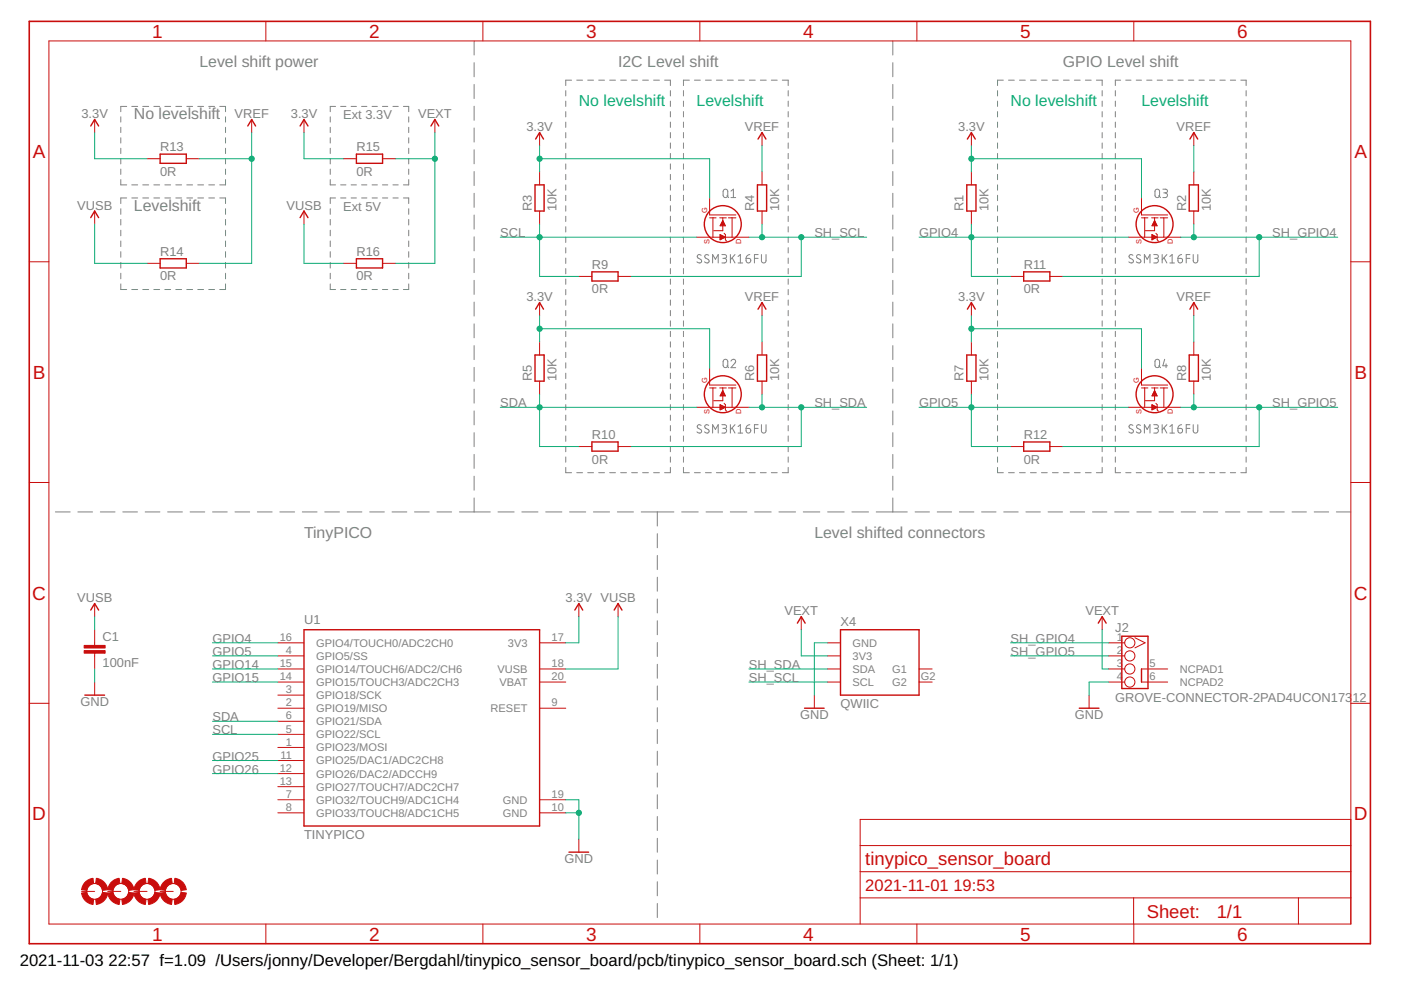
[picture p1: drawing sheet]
<svg xmlns="http://www.w3.org/2000/svg" width="297mm" height="210mm" viewBox="0 0 297 210" stroke-linecap="round" stroke-linejoin="round" font-family="sans-serif">
<g fill="none" stroke="#808080" stroke-width=".21">
<path d="M100.5 8.7v3M100.5 13.3v3M100.5 17.9v3M120 19.2v1.1M121.2 17h-1.2v1.1M122.3 17h1.2M124.6 17h1.2M126.9 17h1.3M129.3 17h1.2M131.6 17h1.2M133.9 17h1.2M136.2 17h1.3"/>
<path d="M138.6 17h1.2M140.9 17h1.2v1.1M142.1 19.2v1.1M144.9 19.2v1.1M146.2 17h-1.3v1.1M147.2 17h1.3M149.6 17h1.2M151.9 17h1.2M154.2 17h1.3M156.5 17h1.3M158.9 17h1.2M161.2 17h1.3"/>
<path d="M163.5 17h1.3M165.9 17h1.2v1.1M167.1 19.2v1.1M189.3 8.7v3M189.3 13.3v3M189.3 17.9v3M211.5 19.2v1.1M212.7 17h-1.2v1.1M213.8 17h1.3M216.2 17h1.2M218.5 17h1.2M220.8 17h1.2"/>
<path d="M223.1 17h1.3M225.5 17h1.2M227.8 17h1.2M230.1 17h1.3M232.5 17h1.2v1.1M233.7 19.2v1.1M236.5 19.2v1.1M237.6 17h-1.1v1.1M238.7 17h1.1M240.9 17h1.1M243.1 17h1.1M245.3 17h1.2"/>
<path d="M247.5 17h1.2M249.8 17h1.1M252 17h1.1M254.2 17h1.1M256.4 17h1.2M258.6 17h1.2M260.9 17h1.1M263.1 17h1.1v1.1M264.2 19.2v1.1M25.6 24.8v1.1M25.6 27v1.1M25.6 29.2v1.1"/>
<path d="M25.6 31.4v1.2M25.6 33.6v1.2M25.6 35.9v1.1M25.6 38.1v1.1h1.3M26.9 22.6h-1.3v1.1M27.9 39.2h1.3M27.9 22.6h1.3M30.3 39.2h1.2M30.3 22.6h1.2M32.6 39.2h1.2M32.6 22.6h1.2M34.9 39.2h1.3"/>
<path d="M34.9 22.6h1.3M37.3 39.2h1.2M37.3 22.6h1.2M39.6 39.2h1.2M39.6 22.6h1.2M41.9 39.2h1.3M41.9 22.6h1.3M44.3 39.2h1.2M44.3 22.6h1.2M46.6 22.6h1.2v1.1M47.8 24.8v1.1M47.8 27v1.1"/>
<path d="M47.8 29.2v1.1M47.8 31.4v1.2M47.8 33.6v1.2M47.8 35.9v1.1M47.8 38.1v1.1h-1.2M70 38.1v1.1h1.1M70 24.8v1.1M70 27v1.1M70 29.2v1.1M70 31.4v1.2M70 33.6v1.2M70 35.9v1.1"/>
<path d="M71.1 22.6h-1.1v1.1M72.2 39.2h1.1M72.2 22.6h1.1M74.4 39.2h1.2M74.4 22.6h1.2M76.7 39.2h1.1M76.7 22.6h1.1M78.9 39.2h1.1M78.9 22.6h1.1M81.1 39.2h1.1M81.1 22.6h1.1M83.3 39.2h1.1"/>
<path d="M83.3 22.6h1.1M85.5 22.6h1.2v1.1M86.7 38.1v1.1h-1.2M86.7 24.8v1.1M86.7 27v1.1M86.7 29.2v1.1M86.7 31.4v1.2M86.7 33.6v1.2M86.7 35.9v1.1M100.5 22.5v3M100.5 27.1v3M100.5 31.7v3"/>
<path d="M100.5 36.4v2.9M120 21.4v1.2M120 23.7v1.1M120 25.9v1.1M120 28.1v1.1M120 30.3v1.2M120 32.5v1.2M120 34.8v1.1M120 37v1.1M120 39.2v1.1M142.1 21.4v1.2M142.1 23.7v1.1"/>
<path d="M142.1 25.9v1.1M142.1 28.1v1.1M142.1 30.3v1.2M142.1 32.5v1.2M142.1 34.8v1.1M142.1 37v1.1M142.1 39.2v1.1M144.9 21.4v1.2M144.9 23.7v1.1M144.9 25.9v1.1M144.9 28.1v1.1M144.9 30.3v1.2"/>
<path d="M144.9 32.5v1.2M144.9 34.8v1.1M144.9 37v1.1M144.9 39.2v1.1M167.1 21.4v1.2M167.1 23.7v1.1M167.1 25.9v1.1M167.1 28.1v1.1M167.1 30.3v1.2M167.1 32.5v1.2M167.1 34.8v1.1M167.1 37v1.1"/>
<path d="M167.1 39.2v1.1M189.3 22.5v3M189.3 27.1v3M189.3 31.7v3M189.3 36.4v2.9M211.5 21.4v1.2M211.5 23.7v1.1M211.5 25.9v1.1M211.5 28.1v1.1M211.5 30.3v1.2M211.5 32.5v1.2M211.5 34.8v1.1"/>
<path d="M211.5 37v1.1M211.5 39.2v1.1M233.7 21.4v1.2M233.7 23.7v1.1M233.7 25.9v1.1M233.7 28.1v1.1M233.7 30.3v1.2M233.7 32.5v1.2M233.7 34.8v1.1M233.7 37v1.1M233.7 39.2v1.1M236.5 21.4v1.2"/>
<path d="M236.5 23.7v1.1M236.5 25.9v1.1M236.5 28.1v1.1M236.5 30.3v1.2M236.5 32.5v1.2M236.5 34.8v1.1M236.5 37v1.1M236.5 39.2v1.1M264.2 21.4v1.2M264.2 23.7v1.1M264.2 25.9v1.1M264.2 28.1v1.1"/>
<path d="M264.2 30.3v1.2M264.2 32.5v1.2M264.2 34.8v1.1M264.2 37v1.1M264.2 39.2v1.1M25.6 44.3v1.1M25.6 46.5v1.2M25.6 48.8v1.2M25.6 51.1v1.2M25.6 53.4v1.1M25.6 55.6v1.2M25.6 57.9v1.2"/>
<path d="M26.9 42h-1.3v1.2M27.9 42h1.3M30.3 42h1.2M32.6 42h1.2M34.9 42h1.3M37.3 42h1.2M39.6 42h1.2M41.9 42h1.3M44.3 42h1.2M46.6 42h1.2v1.2M47.8 44.3v1.1M47.8 46.5v1.2"/>
<path d="M47.8 48.8v1.2M47.8 51.1v1.2M47.8 53.4v1.1M47.8 55.6v1.2M47.8 57.9v1.2M70 44.3v1.1M70 46.5v1.2M70 48.8v1.2M70 51.1v1.2M70 53.4v1.1M70 55.6v1.2M70 57.9v1.2"/>
<path d="M71.1 42h-1.1v1.2M72.2 42h1.1M74.4 42h1.2M76.7 42h1.1M78.9 42h1.1M81.1 42h1.1M83.3 42h1.1M85.5 42h1.2v1.2M86.7 44.3v1.1M86.7 46.5v1.2M86.7 48.8v1.2M86.7 51.1v1.2"/>
<path d="M86.7 53.4v1.1M86.7 55.6v1.2M86.7 57.9v1.2M100.5 41v3M100.5 45.6v3M100.5 50.2v3M100.5 54.8v3M100.5 59.4v3M120 41.4v1.1M120 43.6v1.2M120 45.8v1.2M120 48.1v1.1"/>
<path d="M120 50.3v1.1M120 52.5v1.1M120 54.7v1.2M120 56.9v1.2M120 59.2v1.1M142.1 41.4v1.1M142.1 43.6v1.2M142.1 45.8v1.2M142.1 48.1v1.1M142.1 50.3v1.1M142.1 52.5v1.1M142.1 54.7v1.2"/>
<path d="M142.1 56.9v1.2M142.1 59.2v1.1M144.9 41.4v1.1M144.9 43.6v1.2M144.9 45.8v1.2M144.9 48.1v1.1M144.9 50.3v1.1M144.9 52.5v1.1M144.9 54.7v1.2M144.9 56.9v1.2M144.9 59.2v1.1M148.7 54.1a.45 .45 0 0 0-.7-.1 .45 .45 0 0 0-.1 .6l.7 .4a.46 .46 0 0 1 0 .7 .46 .46 0 0 1-.7-.1l-.1-.1"/>
<path d="M150.3 54.1a.46 .46 0 0 0-.7-.1 .46 .46 0 0 0-.1 .6l.7 .4a.42 .42 0 0 1 .1 .6 .42 .42 0 0 1-.6 .1l-.3-.2M151.1 55.8v-1.8l.6 1 .6-1v1.8M153.1 54h.5a.4 .4 0 0 1 .5 .4 .4 .4 0 0 1-.5 .4h-.3M153.4 40.3l.3-.2 .5 .2 .1 1.1a.5 .5 0 0 1-.5 .5 .5 .5 0 0 1-.5-.5zM153.6 54.8a.49 .49 0 0 1 .5 .5 .49 .49 0 0 1-.5 .5h-.5M154.1 41.5l.4 .4M154.9 54v1.8M155 40.5l.5-.4v1.8M155 41.9h1M155.2 54.7l.6 1.1M155.8 54l-.9 1.1M156.5 55.8h1"/>
<path d="M156.5 54.4l.5-.4v1.8M158.2 54.8h.6a.49 .49 0 0 1 .4 .5 .49 .49 0 0 1-.6 .5 .49 .49 0 0 1-.4-.5zM159 54l-.7 .3-.1 .5M160 54.8h.7M160.7 54h-.7v1.8M161.4 54v1.3a.49 .49 0 0 0 .5 .5 .49 .49 0 0 0 .5-.5v-1.3M167.1 41.4v1.1M167.1 43.6v1.2M167.1 45.8v1.2M167.1 48.1v1.1M167.1 50.3v1.1M167.1 52.5v1.1"/>
<path d="M167.1 54.7v1.2M167.1 56.9v1.2M167.1 59.2v1.1M189.3 41v3M189.3 45.6v3M189.3 50.2v3M189.3 54.8v3M189.3 59.4v3M211.5 41.4v1.1M211.5 43.6v1.2M211.5 45.8v1.2M211.5 48.1v1.1"/>
<path d="M211.5 50.3v1.1M211.5 52.5v1.1M211.5 54.7v1.2M211.5 56.9v1.2M211.5 59.2v1.1M233.7 41.4v1.1M233.7 43.6v1.2M233.7 45.8v1.2M233.7 48.1v1.1M233.7 50.3v1.1M233.7 52.5v1.1M233.7 54.7v1.2"/>
<path d="M233.7 56.9v1.2M233.7 59.2v1.1M236.5 41.4v1.1M236.5 43.6v1.2M236.5 45.8v1.2M236.5 48.1v1.1M236.5 50.3v1.1M236.5 52.5v1.1M236.5 54.7v1.2M236.5 56.9v1.2M236.5 59.2v1.1M240.2 54.1l-.6-.1-.2 .4 .1 .2 .6 .4a.45 .45 0 0 1 .1 .7 .45 .45 0 0 1-.7-.1l-.2-.1"/>
<path d="M241.8 54.1a.45 .45 0 0 0-.7-.1 .45 .45 0 0 0 .1 .7l.5 .3a.45 .45 0 0 1 .1 .7 .45 .45 0 0 1-.7-.1l-.2-.1M242.6 55.8v-1.8l.6 1 .6-1v1.8M244.6 54h.6a.4 .4 0 0 1 .4 .4 .4 .4 0 0 1-.4 .4h-.4M245 40.3l.3-.2 .4 .2 .2 1.1a.49 .49 0 0 1-.5 .5 .49 .49 0 0 1-.5-.5zM245.1 54.8a.49 .49 0 0 1 .5 .5 .49 .49 0 0 1-.5 .5h-.5M245.7 41.5l.4 .4M246.4 54v1.8M246.5 40.1h.6a.39 .39 0 0 1 .4 .4 .39 .39 0 0 1-.4 .4h-.4M246.8 54.7l.6 1.1M247 40.9a.5 .5 0 0 1 .5 .5 .5 .5 0 0 1-.5 .5h-.5M247.4 54l-1 1.1M248 55.8h1"/>
<path d="M248 54.4l.5-.4v1.8M249.7 54.8h.6a.49 .49 0 0 1 .4 .5 .49 .49 0 0 1-.5 .5 .49 .49 0 0 1-.5-.5zM250.5 54l-.6 .3-.2 .5M251.5 54.8h.8M252.3 54h-.8v1.8M253 54v1.3a.49 .49 0 0 0 .5 .5 .49 .49 0 0 0 .5-.5v-1.3M264.2 41.4v1.1M264.2 43.6v1.2M264.2 45.8v1.2M264.2 48.1v1.1M264.2 50.3v1.1M264.2 52.5v1.1"/>
<path d="M264.2 54.7v1.2M264.2 56.9v1.2M264.2 59.2v1.1M25.6 60.2v1.2h1.3M27.9 61.4h1.3M30.3 61.4h1.2M32.6 61.4h1.2M34.9 61.4h1.3M37.3 61.4h1.2M39.6 61.4h1.2M41.9 61.4h1.3M44.3 61.4h1.2"/>
<path d="M47.8 60.2v1.2h-1.2M70 60.2v1.2h1.1M72.2 61.4h1.1M74.4 61.4h1.2M76.7 61.4h1.1M78.9 61.4h1.1M81.1 61.4h1.1M83.3 61.4h1.1M86.7 60.2v1.2h-1.2M100.5 64.1v2.9M100.5 68.7v2.9M100.5 73.3v2.9"/>
<path d="M100.5 77.9v3M120 61.4v1.1M120 63.6v1.1M120 65.8v1.2M120 68v1.2M120 70.3v1.1M120 72.5v1.1M120 74.7v1.1M120 76.9v1.1M120 79.1v1.2M142.1 61.4v1.1M142.1 63.6v1.1"/>
<path d="M142.1 65.8v1.2M142.1 68v1.2M142.1 70.3v1.1M142.1 72.5v1.1M142.1 74.7v1.1M142.1 76.9v1.1M142.1 79.1v1.2M144.9 61.4v1.1M144.9 63.6v1.1M144.9 65.8v1.2M144.9 68v1.2M144.9 70.3v1.1"/>
<path d="M144.9 72.5v1.1M144.9 74.7v1.1M144.9 76.9v1.1M144.9 79.1v1.2M153.4 76.3l.3-.1 .5 .1 .1 1.1a.5 .5 0 0 1-.5 .5 .5 .5 0 0 1-.5-.5zM154.1 77.6l.4 .4M155 76.6a.49 .49 0 0 1 .7-.4 .49 .49 0 0 1 .1 .8l-.8 1h1M167.1 61.4v1.1M167.1 63.6v1.1M167.1 65.8v1.2M167.1 68v1.2M167.1 70.3v1.1"/>
<path d="M167.1 72.5v1.1M167.1 74.7v1.1M167.1 76.9v1.1M167.1 79.1v1.2M189.3 64.1v2.9M189.3 68.7v2.9M189.3 73.3v2.9M189.3 77.9v3M211.5 61.4v1.1M211.5 63.6v1.1M211.5 65.8v1.2M211.5 68v1.2"/>
<path d="M211.5 70.3v1.1M211.5 72.5v1.1M211.5 74.7v1.1M211.5 76.9v1.1M211.5 79.1v1.2M233.7 61.4v1.1M233.7 63.6v1.1M233.7 65.8v1.2M233.7 68v1.2M233.7 70.3v1.1M233.7 72.5v1.1M233.7 74.7v1.1"/>
<path d="M233.7 76.9v1.1M233.7 79.1v1.2M236.5 61.4v1.1M236.5 63.6v1.1M236.5 65.8v1.2M236.5 68v1.2M236.5 70.3v1.1M236.5 72.5v1.1M236.5 74.7v1.1M236.5 76.9v1.1M236.5 79.1v1.2M245 76.3l.3-.1 .4 .1 .2 1.1a.49 .49 0 0 1-.5 .5 .49 .49 0 0 1-.5-.5z"/>
<path d="M245.7 77.6l.4 .4M246.9 76.2l-.4 1.4h1M247.2 77.2v.8M264.2 61.4v1.1M264.2 63.6v1.1M264.2 65.8v1.2M264.2 68v1.2M264.2 70.3v1.1M264.2 72.5v1.1M264.2 74.7v1.1M264.2 76.9v1.1M264.2 79.1v1.2"/>
<path d="M100.5 82.5v3M100.5 87.1v3M100.5 91.7v3M100.5 96.4v2.9M120 81.3v1.2M120 83.6v1.1M120 85.8v1.1M120 88v1.1M120 90.2v1.2M120 92.4v1.2M120 94.7v1.1M120 96.9v1.1"/>
<path d="M120 99.1v1.1h1.2M142.1 99.1v1.1h-1.2M142.1 81.3v1.2M142.1 83.6v1.1M142.1 85.8v1.1M142.1 88v1.1M142.1 90.2v1.2M142.1 92.4v1.2M142.1 94.7v1.1M142.1 96.9v1.1M144.9 99.1v1.1h1.3M144.9 81.3v1.2"/>
<path d="M144.9 83.6v1.1M144.9 85.8v1.1M144.9 88v1.1M144.9 90.2v1.2M144.9 92.4v1.2M144.9 94.7v1.1M144.9 96.9v1.1M148.7 90.2a.45 .45 0 0 0-.7-.1 .45 .45 0 0 0-.1 .6l.7 .4a.45 .45 0 0 1 0 .7 .45 .45 0 0 1-.7-.1l-.1-.1M150.3 90.2a.46 .46 0 0 0-.7-.1 .46 .46 0 0 0-.1 .6l.7 .4a.42 .42 0 0 1 .1 .5 .42 .42 0 0 1-.6 .2l-.3-.2M151.1 91.8v-1.8l.6 1 .6-1v1.8M153.1 90h.5a.39 .39 0 0 1 .5 .4 .39 .39 0 0 1-.5 .4h-.3M153.6 90.8a.5 .5 0 0 1 .5 .5 .5 .5 0 0 1-.5 .5h-.5"/>
<path d="M154.9 90v1.8M155.2 90.7l.6 1.1M155.8 90l-.9 1.1M156.5 90.4l.5-.4v1.8M156.5 91.8h1M158.2 90.8h.6a.5 .5 0 0 1 .4 .6 .5 .5 0 0 1-.5 .4 .5 .5 0 0 1-.5-.5zM159 90l-.7 .4-.1 .4M160 90.8h.7M160.7 90h-.7v1.8M161.4 90v1.3a.49 .49 0 0 0 .5 .5 .49 .49 0 0 0 .5-.5v-1.3M167.1 99.1v1.1h-1.2M167.1 81.3v1.2"/>
<path d="M167.1 83.6v1.1M167.1 85.8v1.1M167.1 88v1.1M167.1 90.2v1.2M167.1 92.4v1.2M167.1 94.7v1.1M167.1 96.9v1.1M189.3 82.5v3M189.3 87.1v3M189.3 91.7v3M189.3 96.4v2.9M211.5 99.1v1.1h1.2"/>
<path d="M211.5 81.3v1.2M211.5 83.6v1.1M211.5 85.8v1.1M211.5 88v1.1M211.5 90.2v1.2M211.5 92.4v1.2M211.5 94.7v1.1M211.5 96.9v1.1M233.7 99.1v1.1h-1.2M233.7 81.3v1.2M233.7 83.6v1.1M233.7 85.8v1.1"/>
<path d="M233.7 88v1.1M233.7 90.2v1.2M233.7 92.4v1.2M233.7 94.7v1.1M233.7 96.9v1.1M236.5 99.1v1.1h1.1M236.5 81.3v1.2M236.5 83.6v1.1M236.5 85.8v1.1M236.5 88v1.1M236.5 90.2v1.2M236.5 92.4v1.2"/>
<path d="M236.5 94.7v1.1M236.5 96.9v1.1M240.2 90.2l-.6-.1-.2 .3 .1 .3 .6 .4a.45 .45 0 0 1 .1 .7 .45 .45 0 0 1-.7-.1l-.2-.1M241.8 90.2a.45 .45 0 0 0-.7-.1 .45 .45 0 0 0 .1 .7l.5 .3a.45 .45 0 0 1 .1 .7 .45 .45 0 0 1-.7-.1l-.2-.1M242.6 91.8v-1.8l.6 1 .6-1v1.8M244.6 90h.6a.39 .39 0 0 1 .4 .4 .39 .39 0 0 1-.4 .4h-.4M245.1 90.8a.5 .5 0 0 1 .5 .5 .5 .5 0 0 1-.5 .5h-.5M246.4 90v1.8M246.8 90.7l.6 1.1M247.4 90l-1 1.1M248 91.8h1M248 90.4l.5-.4v1.8"/>
<path d="M249.7 90.8h.6a.5 .5 0 0 1 .4 .6 .5 .5 0 0 1-.5 .4 .5 .5 0 0 1-.5-.5zM250.5 90l-.4 .2-.4 .6M251.5 90.8h.8M252.3 90h-.8v1.8M253 90v1.3a.49 .49 0 0 0 .5 .5 .49 .49 0 0 0 .5-.5v-1.3M264.2 99.1v1.1h-1.1M264.2 81.3v1.2M264.2 83.6v1.1M264.2 85.8v1.1M264.2 88v1.1M264.2 90.2v1.2M264.2 92.4v1.2"/>
<path d="M264.2 94.7v1.1M264.2 96.9v1.1M11.7 108.5h3.2M16.5 108.5h3.1M21.3 108.5h3.1M26 108.5h3.1M30.8 108.5h3.1M35.5 108.5h3.2M40.3 108.5h3.1M45.1 108.5h3.1M49.8 108.5h3.1M54.6 108.5h3.1"/>
<path d="M59.3 108.5h3.2M64.1 108.5h3.1M68.9 108.5h3.1M73.6 108.5h3.1M78.4 108.5h3.1M83.1 108.5h3.2M87.9 108.5h3.1M92.6 108.5h3.2M97.4 108.5h6.5M100.5 101v2.9M100.5 105.6v2.9M105.6 108.5h3.4"/>
<path d="M110.6 108.5h3.5M115.7 108.5h3.4M120.8 108.5h3.4M122.3 100.2h1.2M124.6 100.2h1.2M125.8 108.5h3.4M126.9 100.2h1.3M129.3 100.2h1.2M130.9 108.5h3.4M131.6 100.2h1.2M133.9 100.2h1.2M136 108.5h6.9"/>
<path d="M136.2 100.2h1.3M138.6 100.2h1.2M139.4 108.5v3M139.4 113.2v2.9M139.4 117.8v3M144.5 108.5h3.5M147.2 100.2h1.3M149.6 100.2h1.2M149.7 108.5h3.5M151.9 100.2h1.2M154.2 100.2h1.3M154.8 108.5h3.5"/>
<path d="M156.5 100.2h1.3M158.9 100.2h1.2M160 108.5h3.5M161.2 100.2h1.3M163.5 100.2h1.3M165.1 108.5h3.6M170.3 108.5h3.5M175.5 108.5h3.5M180.6 108.5h3.5M185.8 108.5h6.6M189.3 101v2.9M189.3 105.6v2.9"/>
<path d="M194 108.5h3.1M198.7 108.5h3.1M203.4 108.5h3.1M208.1 108.5h3.1M212.8 108.5h3.1M213.8 100.2h1.3M216.2 100.2h1.2M217.5 108.5h3.1M218.5 100.2h1.2M220.8 100.2h1.2M222.2 108.5h3.1M223.1 100.2h1.3"/>
<path d="M225.5 100.2h1.2M226.9 108.5h3.1M227.8 100.2h1.2M230.1 100.2h1.3M231.6 108.5h3.1M236.3 108.5h3.1M238.7 100.2h1.1M240.9 100.2h1.1M241 108.5h3.1M243.1 100.2h1.1M245.3 100.2h1.2M245.7 108.5h3.1"/>
<path d="M247.5 100.2h1.2M249.8 100.2h1.1M250.4 108.5h3.1M252 100.2h1.1M254.2 100.2h1.1M255.1 108.5h3.1M256.4 100.2h1.2M258.6 100.2h1.2M259.8 108.5h3.1M260.9 100.2h1.1M264.5 108.5h3.1M269.2 108.5h3.1"/>
<path d="M273.9 108.5h3.1M278.6 108.5h3.1M283.3 108.5h3.1M139.4 122.4v2.9M139.4 127v3M139.4 131.6v3M139.4 136.2v3M139.4 140.8v3M139.4 145.4v3M139.4 150.1v2.9M139.4 154.7v2.9M139.4 159.3v3"/>
<path d="M139.4 163.9v3M139.4 168.5v3M139.4 173.1v3M139.4 177.7v3M139.4 182.4v2.9M139.4 186.9v3M139.4 191.6v2.9"/>
</g>
<g fill="none" stroke="#c90d0c" stroke-width=".21">
<path d="M10.4 8.7h276v187.2h-276zM56.4 4.5v4.2M102.4 4.5v4.2M148.4 4.5v4.2M194.4 4.5v4.2M240.4 4.5v4.2M20.1 25.3v2.8M31.2 33.7h2.8M39.5 33.7h2.8M53.4 25.3v2.8M64.5 25.3v2.8M72.8 33.7h2.8"/>
<path d="M81.1 33.7h2.8M92.2 25.3v2.8M114.4 28.1v2.8M114.4 36.4v2.8M161.6 28.1v2.8M161.6 36.4v2.8M206 28.1v2.8M206 36.4v2.8M253.1 28.1v2.8M253.1 36.4v2.8M6.2 55.5h4.2M20.1 44.7v2.8"/>
<path d="M31.2 55.8h2.8M39.5 55.8h2.8M64.5 44.7v2.8M72.8 55.8h2.8M81.1 55.8h2.8M114.4 44.7v2.8M122.7 58.6h2.8M131 58.6h2.8M147.7 50.3h11.1M150.5 42v3.6h5.5M150.5 46.2h1.3M151.2 46.2v4.1"/>
<path d="M152.6 46.2h1.4M152.7 49.7l1.1 .6-1.1 .5zM152.7 50.8h.1M152.7 50.7h.3M152.7 50.6h.5M152.7 50.4h.8M152.7 50.2h.8M152.7 50h.6M152.7 49.9h.3M152.7 49.8h.1M152.7 47.8h1M152.8 47.6h.8"/>
<path d="M152.9 47.5h.7M153 47.3h.5M153 47.2h.5M153.1 47.1h.3M153.2 46.9h.1M153.2 46.8h.1M153.2 46.8l.6 1.1h-1.1zM153.2 46.2v2.7h-1.9M153.5 49.5l.3 .2v1.1l.3 .3M154.4 46.2h1.6M155.2 46.2v4.1M161.6 44.7v2.8"/>
<path d="M206 44.7v2.8M214.3 58.6h2.7M222.6 58.6h2.8M239.2 50.3h11.1M242 42v3.6h5.6M242 46.2h1.4M242.7 46.2v4.1M244.2 46.2h1.3M244.2 50.7h.3M244.2 50.6h.6M244.2 50.4h.8M244.2 50.2h.9"/>
<path d="M244.2 50h.6M244.2 49.9h.4M244.2 49.8h.1M244.2 49.7l1.1 .6-1.1 .5zM244.2 50.8l.1 .1M244.3 47.8h1M244.4 47.6h.8M244.4 47.5h.7M244.5 47.3h.6M244.6 47.2h.4M244.6 47.1h.3M244.7 46.9h.2"/>
<path d="M244.8 46.8h.1M244.8 46.8l.5 1.1h-1.1zM244.8 46.2v2.7h-2M245.1 49.5l.2 .2v1.1l.3 .3M246 46.2h1.6M246.8 46.2v4.1M253.1 44.7v2.8M286.4 55.5h4.2M114.4 64.2v2.7M114.4 72.5v2.8M150.5 78v3.6h5.5M161.6 64.2v2.7"/>
<path d="M161.6 72.5v2.8M206 64.2v2.7M206 72.5v2.8M242 78v3.6h5.6M253.1 64.2v2.7M253.1 72.5v2.8M114.4 80.8v2.8M122.7 94.7h2.8M131 94.7h2.8M147.7 86.4h5.5M150.5 82.3h1.3M151.2 82.3v4.1"/>
<path d="M152.6 82.3h1.4M152.7 85.8l1.1 .6-1.1 .5zM152.7 86.8h.2M152.7 86.7h.5M152.7 86.6h.7M152.7 86.4h1M152.7 86.3h.9M152.7 86.1h.7M152.7 86h.4M152.7 85.9h.1M152.7 83.8h1M152.8 83.7h.9"/>
<path d="M152.9 83.6h.7M152.9 83.4h.6M153 83.3h.5M153.1 83.2h.3M153.1 83h.2M153.2 82.9h.1M153.2 82.3v2.7h-1.9M153.2 82.8l.6 1.1h-1.1zM153.5 85.5l.3 .3v1.1l.3 .3M153.8 86.4h5M154.4 82.3h1.6M155.2 82.3v4.1"/>
<path d="M161.6 80.8v2.8M206 80.8v2.8M214.3 94.7h2.7M222.6 94.7h2.8M239.2 86.4h5.6M242 82.3h1.4M242.7 82.3v4.1M244.2 82.3h1.3M244.2 86.8h.2M244.2 86.7h.5M244.2 86.6h.8M244.2 86.4h1"/>
<path d="M244.2 86.3h1M244.2 86.1h.7M244.2 86h.4M244.2 85.9h.2M244.2 85.8l1.1 .6-1.1 .5zM244.3 83.8h1M244.3 83.7h.9M244.4 83.6h.8M244.5 83.4h.6M244.5 83.3h.5M244.6 83.2h.4M244.7 83h.2"/>
<path d="M244.8 82.9h.1M244.8 82.8l.5 1.1h-1.1zM244.8 82.3v2.7h-2M245.1 85.5l.2 .3v1.1l.3 .3M245.3 86.4h5M246 82.3h1.6M246.8 82.3v4.1M253.1 80.8v2.8M6.2 102.3h4.2M286.4 102.3h4.2M20.1 128v2.7M20.1 133.5v3.3"/>
<path d="M20.1 138.5v3.3M58.9 139.1h5.6M58.9 136.3h5.6M114.4 136.3h5.6M122.7 128v2.7M131 128v2.7M169.9 130.7v2.8M175.4 139.1h2.8M175.4 136.3h2.8M233.7 130.7v2.8M235.1 139.1h3.4M235.1 136.3h3.4"/>
<path d="M240.6 135.2l2.2 1.1-2.2 1.1M6.2 149.1h4.2M20.1 144.6v2.8M58.9 158.5h5.6M58.9 150.2h5.6M58.9 147.4h5.6M58.9 155.7h5.6M58.9 152.9h5.6M58.9 144.6h5.6M58.9 141.8h5.6M114.4 150.2h5.6M114.4 144.6h5.6"/>
<path d="M114.4 141.8h5.6M172.7 147.4v2.8M175.4 144.6h2.8M175.4 141.8h2.8M194.9 144.6h2.7M194.9 141.8h2.7M230.9 147.4v2.8M235.1 144.6h3.4M235.1 141.8h3.4M242 144.6h5.6M242 141.8h5.6M286.4 149.1h4.2"/>
<path d="M58.9 169.6h5.6M58.9 172.3h5.6M58.9 161.2h5.6M58.9 164h5.6M58.9 166.8h5.6M114.4 169.6h5.6M114.4 172.3h5.6M122.7 177.9v2.8M182.4 179.3h104M286.4 173.7h-104v22.2M17.3 189h2.8M22.8 189h2.8"/>
<path d="M28.4 189h2.8M34 189h2.7M56.4 195.9v4.2M102.4 195.9v4.2M148.4 195.9v4.2M182.4 190.4h104M182.4 184.8h104M194.4 195.9v4.2M240.3 190.4v5.5M240.4 195.9v4.2M275.3 190.4v5.5"/>
<circle cx="239.5" cy="139.1" r="1.08"/>
<circle cx="239.5" cy="136.3" r="1.08"/>
<circle cx="239.5" cy="141.8" r="1.08"/>
<circle cx="239.5" cy="144.6" r="1.08"/>
<circle cx="20.1" cy="189" r="1.67"/>
<circle cx="25.6" cy="189" r="1.67"/>
<circle cx="31.2" cy="189" r="1.67"/>
<circle cx="36.7" cy="189" r="1.67"/>
</g>
<path d="M6.2 4.5h284.4v195.6h-284.4z" fill="none" stroke="#c90d0c" stroke-width=".34"/>
<g fill="none" stroke="#c90d0c" stroke-width=".3">
<path d="M19.2 26.7l.9-1.4 .8 1.4M34 32.7h5.5v1.9h-5.5zM52.5 26.7l.9-1.4 .8 1.4M63.6 26.7l.9-1.4 .8 1.4M75.6 32.7h5.5v1.9h-5.5zM91.4 26.7l.8-1.4 .8 1.4M113.4 39.2h2v5.5h-2zM113.6 29.5l.8-1.4 .8 1.4M160.6 39.2h1.9v5.5h-1.9zM160.7 29.5l.9-1.4 .8 1.4M205 39.2h1.9v5.5h-1.9zM205.1 29.5l.9-1.4 .8 1.4"/>
<path d="M252.1 39.2h2v5.5h-2zM252.3 29.5l.8-1.4 .8 1.4M19.2 46.1l.9-1.4 .8 1.4M34 54.9h5.5v1.9h-5.5zM63.6 46.1l.9-1.4 .8 1.4M75.6 54.9h5.5v1.9h-5.5zM125.5 57.6h5.5v2h-5.5zM217 57.6h5.6v2h-5.6zM113.4 75.3h2v5.5h-2zM113.6 65.6l.8-1.4 .8 1.4M160.6 75.3h1.9v5.5h-1.9zM160.7 65.6l.9-1.4 .8 1.4"/>
<path d="M205 75.3h1.9v5.5h-1.9zM205.1 65.6l.9-1.4 .8 1.4M252.1 75.3h2v5.5h-2zM252.3 65.6l.8-1.4 .8 1.4M125.5 93.7h5.5v2h-5.5zM217 93.7h5.6v2h-5.6zM19.2 129.3l.9-1.3 .8 1.3M64.5 133.5h49.9v41.6h-49.9zM121.9 129.3l.8-1.3 .8 1.3M130.2 129.3l.8-1.3 .9 1.3M169.1 132.1l.8-1.4 .8 1.4M178.2 133.5h16.7v13.9h-16.7z"/>
<path d="M232.9 132.1l.8-1.4 .8 1.4M237.8 134.9h5.6v11.1h-5.6zM18 147.4h4.2M170.6 150.2h4.1M228.8 150.2h4.2M242 141.8v2.8M120.6 180.7h4.2"/>
<circle cx="153.2" cy="47.5" r="3.9"/>
<circle cx="244.8" cy="47.5" r="3.9"/>
<circle cx="153.2" cy="83.6" r="3.9"/>
<circle cx="244.8" cy="83.6" r="3.9"/>
</g>
<g fill="#c90d0c" stroke="#c90d0c" stroke-width=".21">
<path d="M17.8 137.9h4.5v.6h-4.5z"/>
<path d="M17.8 136.8h4.5v.6h-4.5z"/>
</g>
<g fill="#c90d0c" stroke="#c90d0c" stroke-width=".21">
<path d="M20.4 186.2a2.75 2.75 0 0 1 2.4 2.4l-1.1 .2v-.4a1.66 1.66 0 0 0-1.4-1.1z" fill-rule="evenodd"/>
<path d="M17.9 187.2l.7-.6 1.1-.4 .2 1.1-.7 .3a1.63 1.63 0 0 0-.8 1.2l-1.1-.2 .2-.6z" fill-rule="evenodd"/>
<path d="M17.3 189.3l1.1-.1 .5 1 1 .5-.2 1.1a2.79 2.79 0 0 1-2.4-2.5z" fill-rule="evenodd"/>
<path d="M20.3 190.7a1.66 1.66 0 0 0 1.4-1.5l1.1 .1a2.8 2.8 0 0 1-2.4 2.5z" fill-rule="evenodd"/>
<path d="M26 186.2a2.75 2.75 0 0 1 2.4 2.4l-1.1 .2a1.66 1.66 0 0 0-1.5-1.5z" fill-rule="evenodd"/>
<path d="M23.5 187.2l.7-.6 1.1-.4 .1 1.1-.3 .1a1.66 1.66 0 0 0-1.1 1.4l-1.1-.2 .1-.6z" fill-rule="evenodd"/>
<path d="M22.9 189.3l1.1-.1a1.66 1.66 0 0 0 1.4 1.5l-.1 1.1a2.75 2.75 0 0 1-2.4-2.5z" fill-rule="evenodd"/>
<path d="M25.8 190.7a1.66 1.66 0 0 0 1.5-1.5l1.1 .1a2.8 2.8 0 0 1-2.4 2.5z" fill-rule="evenodd"/>
<path d="M31.5 186.2a2.75 2.75 0 0 1 2.4 2.4l-1.1 .2a1.66 1.66 0 0 0-1.4-1.5z" fill-rule="evenodd"/>
<path d="M29 187.2l.7-.6 1.1-.4 .2 1.1-.4 .1a1.66 1.66 0 0 0-1.1 1.4l-1.1-.2 .2-.6z" fill-rule="evenodd"/>
<path d="M28.4 189.3l1.1-.1a1.66 1.66 0 0 0 1.5 1.5l-.2 1.1a2.75 2.75 0 0 1-2.4-2.5z" fill-rule="evenodd"/>
<path d="M31.4 190.7a1.66 1.66 0 0 0 1.4-1.5l1.1 .1a2.74 2.74 0 0 1-2.4 2.5z" fill-rule="evenodd"/>
<path d="M37.1 186.2a2.8 2.8 0 0 1 2.4 2.4l-1.1 .2a1.72 1.72 0 0 0-1.5-1.5z" fill-rule="evenodd"/>
<path d="M34.6 187.2l.7-.6 1.1-.4 .1 1.1-1 .5-.4 1-1.1-.2 .1-.6z" fill-rule="evenodd"/>
<path d="M34 189.3l1.1-.1 .2 .7a1.63 1.63 0 0 0 1.2 .8l-.1 1.1a2.75 2.75 0 0 1-2.4-2.5z" fill-rule="evenodd"/>
<path d="M36.9 190.7l1-.5 .5-1 1.1 .1a2.79 2.79 0 0 1-2.4 2.5z" fill-rule="evenodd"/>
</g>
<g fill="none" stroke="#0dab76" stroke-width=".21">
<path d="M20.1 28.1v5.6h11.1M42.3 33.7h11.1M53.4 28.1v27.7h-11.1M64.5 28.1v5.6h8.3M83.9 33.7h8.3M92.2 28.1v27.7h-8.3M114.4 30.9v5.5M114.4 33.7h36.1v8.3M161.6 30.9v5.5M206 33.7h36v8.3M206 30.9v5.5M253.1 30.9v5.5"/>
<path d="M20.1 47.5v8.3h11.1M64.5 47.5v8.3h8.3M106.1 50.3h41.6M114.4 47.5v11.1h8.3M158.8 50.3h24.9M161.6 47.5v2.8M169.9 50.3v8.3h-36.1M194.9 50.3h44.3M206 47.5v11.1h8.3M250.3 50.3h33.3M253.1 47.5v2.8M267 50.3v8.3h-41.6"/>
<path d="M114.4 66.9v5.6M114.4 69.7h36.1v8.3M161.6 66.9v5.6M206 69.7h36v8.3M206 66.9v5.6M253.1 66.9v5.6M106.1 86.4h41.6M114.4 83.6v11.1h8.3M158.8 86.4h24.9M161.6 83.6v2.8M169.9 86.4v8.3h-36.1M194.9 86.4h44.3"/>
<path d="M206 83.6v11.1h8.3M250.3 86.4h33.3M253.1 83.6v2.8M267 86.4v8.3h-41.6M20.1 130.7v2.8M45 136.3h13.9M45 139.1h13.9M122.7 130.7v5.6h-2.7M131 130.7v11.1h-11M169.9 133.5v5.6h5.5M175.4 136.3h-2.7v11.1M214.3 136.3h20.8"/>
<path d="M214.3 139.1h20.8M233.7 133.5v8.3h1.4M20.1 141.8v2.8M45 141.8h13.9M45 144.6h13.9M45 155.7h13.9M45 152.9h13.9M158.8 141.8h16.6M158.8 144.6h16.6M235.1 144.6h-4.2v2.8M45 161.2h13.9M45 164h13.9"/>
<path d="M120 169.6h2.7v8.3M120 172.3h2.7"/>
</g>
<g fill="#0dab76" stroke="#0dab76" stroke-width=".21">
<circle cx="122.7" cy="172.3" r=".55"/>
<circle cx="114.4" cy="33.7" r=".55"/>
<circle cx="114.4" cy="69.7" r=".55"/>
<circle cx="206" cy="33.7" r=".55"/>
<circle cx="206" cy="69.7" r=".55"/>
<circle cx="114.4" cy="50.3" r=".55"/>
<circle cx="114.4" cy="86.4" r=".55"/>
<circle cx="161.6" cy="50.3" r=".55"/>
<circle cx="169.9" cy="50.3" r=".55"/>
<circle cx="161.6" cy="86.4" r=".55"/>
<circle cx="169.9" cy="86.4" r=".55"/>
<circle cx="53.4" cy="33.7" r=".55"/>
<circle cx="253.1" cy="86.4" r=".55"/>
<circle cx="267" cy="86.4" r=".55"/>
<circle cx="206" cy="50.3" r=".55"/>
<circle cx="206" cy="86.4" r=".55"/>
<circle cx="253.1" cy="50.3" r=".55"/>
<circle cx="267" cy="50.3" r=".55"/>
<circle cx="92.2" cy="33.7" r=".55"/>
</g>
<g font-size="4" fill="#c90d0c">
<text x="32.2" y="8">1</text>
<text x="78.3" y="8">2</text>
<text x="124.3" y="8">3</text>
<text x="170.3" y="8">4</text>
<text x="216.3" y="8">5</text>
<text x="262.3" y="8">6</text>
<text x="6.9" y="33.5">A</text>
<text x="287.1" y="33.5">A</text>
<text x="6.9" y="80.3">B</text>
<text x="287.1" y="80.3">B</text>
<text x="6.8" y="127.1">C</text>
<text x="287" y="127.1">C</text>
<text x="6.8" y="173.9">D</text>
<text x="287" y="173.9">D</text>
<text x="32.2" y="199.4">1</text>
<text x="78.3" y="199.4">2</text>
<text x="124.3" y="199.4">3</text>
<text x="170.3" y="199.4">4</text>
<text x="216.3" y="199.4">5</text>
<text x="262.3" y="199.4">6</text>
</g>
<g font-size="3.9" fill="#c90d0c">
<text x="183.5" y="183.4">tinypico_sensor_board</text>
<text x="243.1" y="194.7">Sheet:</text>
<text x="258" y="194.5">1/1</text>
</g>
<g font-size="3.5" fill="#c90d0c">
<text x="183.5" y="189">2021-11-01</text>
<text x="202.1" y="189">19:53</text>
</g>
<g font-size="3.5">
<text x="4.2" y="204.7">2021-11-03</text>
<text x="23" y="204.7">22:57 f=1.09 /Users/jonny/Developer/Bergdahl/tinypico_sensor_board/pcb/tinypico_sensor_board.sch (Sheet: 1/1)</text>
</g>
<g font-size="3.4" fill="#808080">
<text x="42.3" y="14.2">Level shift power</text>
<text x="131" y="14.2">I2C Level shift</text>
<text x="225.4" y="14.2">GPIO Level shift</text>
<text x="28.4" y="25.3">No levelshift</text>
<text x="28.4" y="44.7">Levelshift</text>
<text x="64.5" y="114.1">TinyPICO</text>
<text x="172.7" y="114.1">Level shifted connectors</text>
</g>
<g font-size="3.4" fill="#0dab76">
<text x="122.7" y="22.6">No levelshift</text>
<text x="147.7" y="22.6">Levelshift</text>
<text x="214.3" y="22.6">No levelshift</text>
<text x="242" y="22.6">Levelshift</text>
</g>
<g font-size="2.7" fill="#808080">
<text x="17.3" y="25.1">3.3V</text>
<text x="49.7" y="25.1">VREF</text>
<text x="61.7" y="25.1">3.3V</text>
<text x="72.8" y="25.3">Ext 3.3V</text>
<text x="88.6" y="25.1">VEXT</text>
<text x="111.6" y="27.8">3.3V</text>
<text x="157.9" y="27.8">VREF</text>
<text x="203.2" y="27.8">3.3V</text>
<text x="249.5" y="27.8">VREF</text>
<text x="33.9" y="32">R13</text>
<text x="75.6" y="32">R15</text>
<text x="33.9" y="37.3">0R</text>
<text x="75.6" y="37.3">0R</text>
<text x="16.4" y="44.5">VUSB</text>
<text x="60.8" y="44.5">VUSB</text>
<text x="72.8" y="44.7">Ext 5V</text>
<text x="112.8" y="44.7" transform="rotate(-90 112.8 44.7)">R3</text>
<text x="118" y="44.7" transform="rotate(-90 118 44.7)">10K</text>
<text x="159.9" y="44.7" transform="rotate(-90 159.9 44.7)">R4</text>
<text x="165.2" y="44.7" transform="rotate(-90 165.2 44.7)">10K</text>
<text x="204.3" y="44.7" transform="rotate(-90 204.3 44.7)">R1</text>
<text x="209.6" y="44.7" transform="rotate(-90 209.6 44.7)">10K</text>
<text x="251.5" y="44.7" transform="rotate(-90 251.5 44.7)">R2</text>
<text x="256.7" y="44.7" transform="rotate(-90 256.7 44.7)">10K</text>
<text x="106.1" y="50.3">SCL</text>
<text x="172.7" y="50.3">SH_SCL</text>
<text x="194.9" y="50.3">GPIO4</text>
<text x="269.8" y="50.3">SH_GPIO4</text>
<text x="33.9" y="59.4">0R</text>
<text x="33.9" y="54.2">R14</text>
<text x="75.6" y="59.4">0R</text>
<text x="75.6" y="54.2">R16</text>
<text x="125.5" y="57">R9</text>
<text x="217" y="57">R11</text>
<text x="111.6" y="63.9">3.3V</text>
<text x="125.5" y="62.2">0R</text>
<text x="157.9" y="63.9">VREF</text>
<text x="203.2" y="63.9">3.3V</text>
<text x="217" y="62.2">0R</text>
<text x="249.5" y="63.9">VREF</text>
<text x="112.8" y="80.8" transform="rotate(-90 112.8 80.8)">R5</text>
<text x="118" y="80.8" transform="rotate(-90 118 80.8)">10K</text>
<text x="159.9" y="80.8" transform="rotate(-90 159.9 80.8)">R6</text>
<text x="165.2" y="80.8" transform="rotate(-90 165.2 80.8)">10K</text>
<text x="204.3" y="80.8" transform="rotate(-90 204.3 80.8)">R7</text>
<text x="209.6" y="80.8" transform="rotate(-90 209.6 80.8)">10K</text>
<text x="251.5" y="80.8" transform="rotate(-90 251.5 80.8)">R8</text>
<text x="256.7" y="80.8" transform="rotate(-90 256.7 80.8)">10K</text>
<text x="106.1" y="86.4">SDA</text>
<text x="172.7" y="86.4">SH_SDA</text>
<text x="194.9" y="86.4">GPIO5</text>
<text x="269.8" y="86.4">SH_GPIO5</text>
<text x="125.5" y="93">R10</text>
<text x="217" y="93">R12</text>
<text x="125.5" y="98.3">0R</text>
<text x="217" y="98.3">0R</text>
<text x="16.4" y="127.7">VUSB</text>
<text x="119.9" y="127.7">3.3V VUSB</text>
<text x="166.3" y="130.5">VEXT</text>
<text x="230.1" y="130.5">VEXT</text>
<text x="21.7" y="135.9">C1</text>
<text x="45" y="136.3">GPIO4</text>
<text x="64.5" y="132.4">U1</text>
<text x="178.2" y="132.7">X4</text>
<text x="214.3" y="136.3">SH_GPIO4</text>
<text x="236.5" y="134.1">J2</text>
<text x="21.7" y="141.4">100nF</text>
<text x="45" y="139.1">GPIO5</text>
<text x="45" y="141.8">GPIO14</text>
<text x="158.8" y="141.8">SH_SDA</text>
<text x="214.3" y="139.1">SH_GPIO5</text>
<text x="17" y="149.6">GND</text>
<text x="45" y="144.6">GPIO15</text>
<text x="158.8" y="144.6">SH_SCL</text>
<text x="236.5" y="148.8">GROVE-CONNECTOR-2PAD4UCON173</text>
<text x="286.7" y="148.8">12</text>
<text x="45" y="155.7">SCL</text>
<text x="45" y="152.9">SDA</text>
<text x="169.6" y="152.4">GND</text>
<text x="178.2" y="150.2">QWIIC</text>
<text x="227.9" y="152.4">GND</text>
<text x="45" y="161.3">GPIO25</text>
<text x="45" y="164">GPIO26</text>
<text x="64.5" y="177.9">TINYPICO</text>
<text x="119.7" y="182.9">GND</text>
</g>
<g font-size="2.3" fill="#808080">
<text x="59.3" y="135.9">16</text>
<text x="67" y="137.1">GPIO4/TOUCH0/ADC2CH0</text>
<text x="107.7" y="137.1">3V3</text>
<text x="116.9" y="135.9">17</text>
<text x="180.8" y="137.1">GND</text>
<text x="236.8" y="135.9">1</text>
<text x="59.3" y="141.4">15</text>
<text x="60.6" y="138.7">4</text>
<text x="67" y="139.9">GPIO5/SS</text>
<text x="67" y="142.7">GPIO14/TOUCH6/ADC2/CH6</text>
<text x="105.5" y="142.7">VUSB</text>
<text x="116.9" y="141.4">18</text>
<text x="180.8" y="139.9">3V3</text>
<text x="180.8" y="142.7">SDA</text>
<text x="189.2" y="142.7">G1</text>
<text x="236.8" y="138.7">2</text>
<text x="236.8" y="141.4">3</text>
<text x="243.7" y="141.4">5</text>
<text x="250.1" y="142.7">NCPAD1</text>
<text x="59.3" y="144.2">14</text>
<text x="60.6" y="149.8">2</text>
<text x="60.6" y="147">3</text>
<text x="67" y="148.2">GPIO18/SCK</text>
<text x="67" y="145.4">GPIO15/TOUCH3/ADC2CH3</text>
<text x="105.9" y="145.4">VBAT</text>
<text x="116.9" y="144.2">20</text>
<text x="116.9" y="149.8">9</text>
<text x="180.8" y="145.4">SCL</text>
<text x="189.2" y="145.4">G2</text>
<text x="195.2" y="144.2">G2</text>
<text x="236.8" y="144.2">4</text>
<text x="243.7" y="144.2">6</text>
<text x="250.1" y="145.4">NCPAD2</text>
<text x="60.6" y="155.3">5</text>
<text x="60.6" y="152.5">6</text>
<text x="67" y="151">GPIO19/MISO</text>
<text x="67" y="153.8">GPIO21/SDA</text>
<text x="104" y="151">RESET</text>
<text x="59.5" y="160.9">11</text>
<text x="60.6" y="158.1">1</text>
<text x="67" y="159.3">GPIO23/MOSI</text>
<text x="67" y="156.5">GPIO22/SCL</text>
<text x="59.3" y="163.6">12</text>
<text x="59.3" y="166.4">13</text>
<text x="67" y="162.1">GPIO25/DAC1/ADC2CH8</text>
<text x="67" y="164.9">GPIO26/DAC2/ADCCH9</text>
<text x="67" y="167.6">GPIO27/TOUCH7/ADC2CH7</text>
<text x="60.6" y="169.2">7</text>
<text x="60.6" y="172">8</text>
<text x="67" y="170.4">GPIO32/TOUCH9/ADC1CH4</text>
<text x="67" y="173.2">GPIO33/TOUCH8/ADC1CH5</text>
<text x="106.6" y="173.2">GND</text>
<text x="106.6" y="170.4">GND</text>
<text x="116.9" y="172">10</text>
<text x="116.9" y="169.2">19</text>
</g>
<g font-size="1.6" fill="#c90d0c">
<text x="149.9" y="45.1" transform="rotate(-90 149.9 45.1)">G</text>
<text x="241.5" y="45.1" transform="rotate(-90 241.5 45.1)">G</text>
<text x="150.5" y="51.7" transform="rotate(-90 150.5 51.7)">S</text>
<text x="157.1" y="51.7" transform="rotate(-90 157.1 51.7)">D</text>
<text x="242" y="51.7" transform="rotate(-90 242 51.7)">S</text>
<text x="248.7" y="51.7" transform="rotate(-90 248.7 51.7)">D</text>
<text x="149.9" y="81.1" transform="rotate(-90 149.9 81.1)">G</text>
<text x="241.5" y="81.1" transform="rotate(-90 241.5 81.1)">G</text>
<text x="150.5" y="87.7" transform="rotate(-90 150.5 87.7)">S</text>
<text x="157.1" y="87.8" transform="rotate(-90 157.1 87.8)">D</text>
<text x="242" y="87.7" transform="rotate(-90 242 87.7)">S</text>
<text x="248.7" y="87.8" transform="rotate(-90 248.7 87.8)">D</text>
</g>
</svg>
